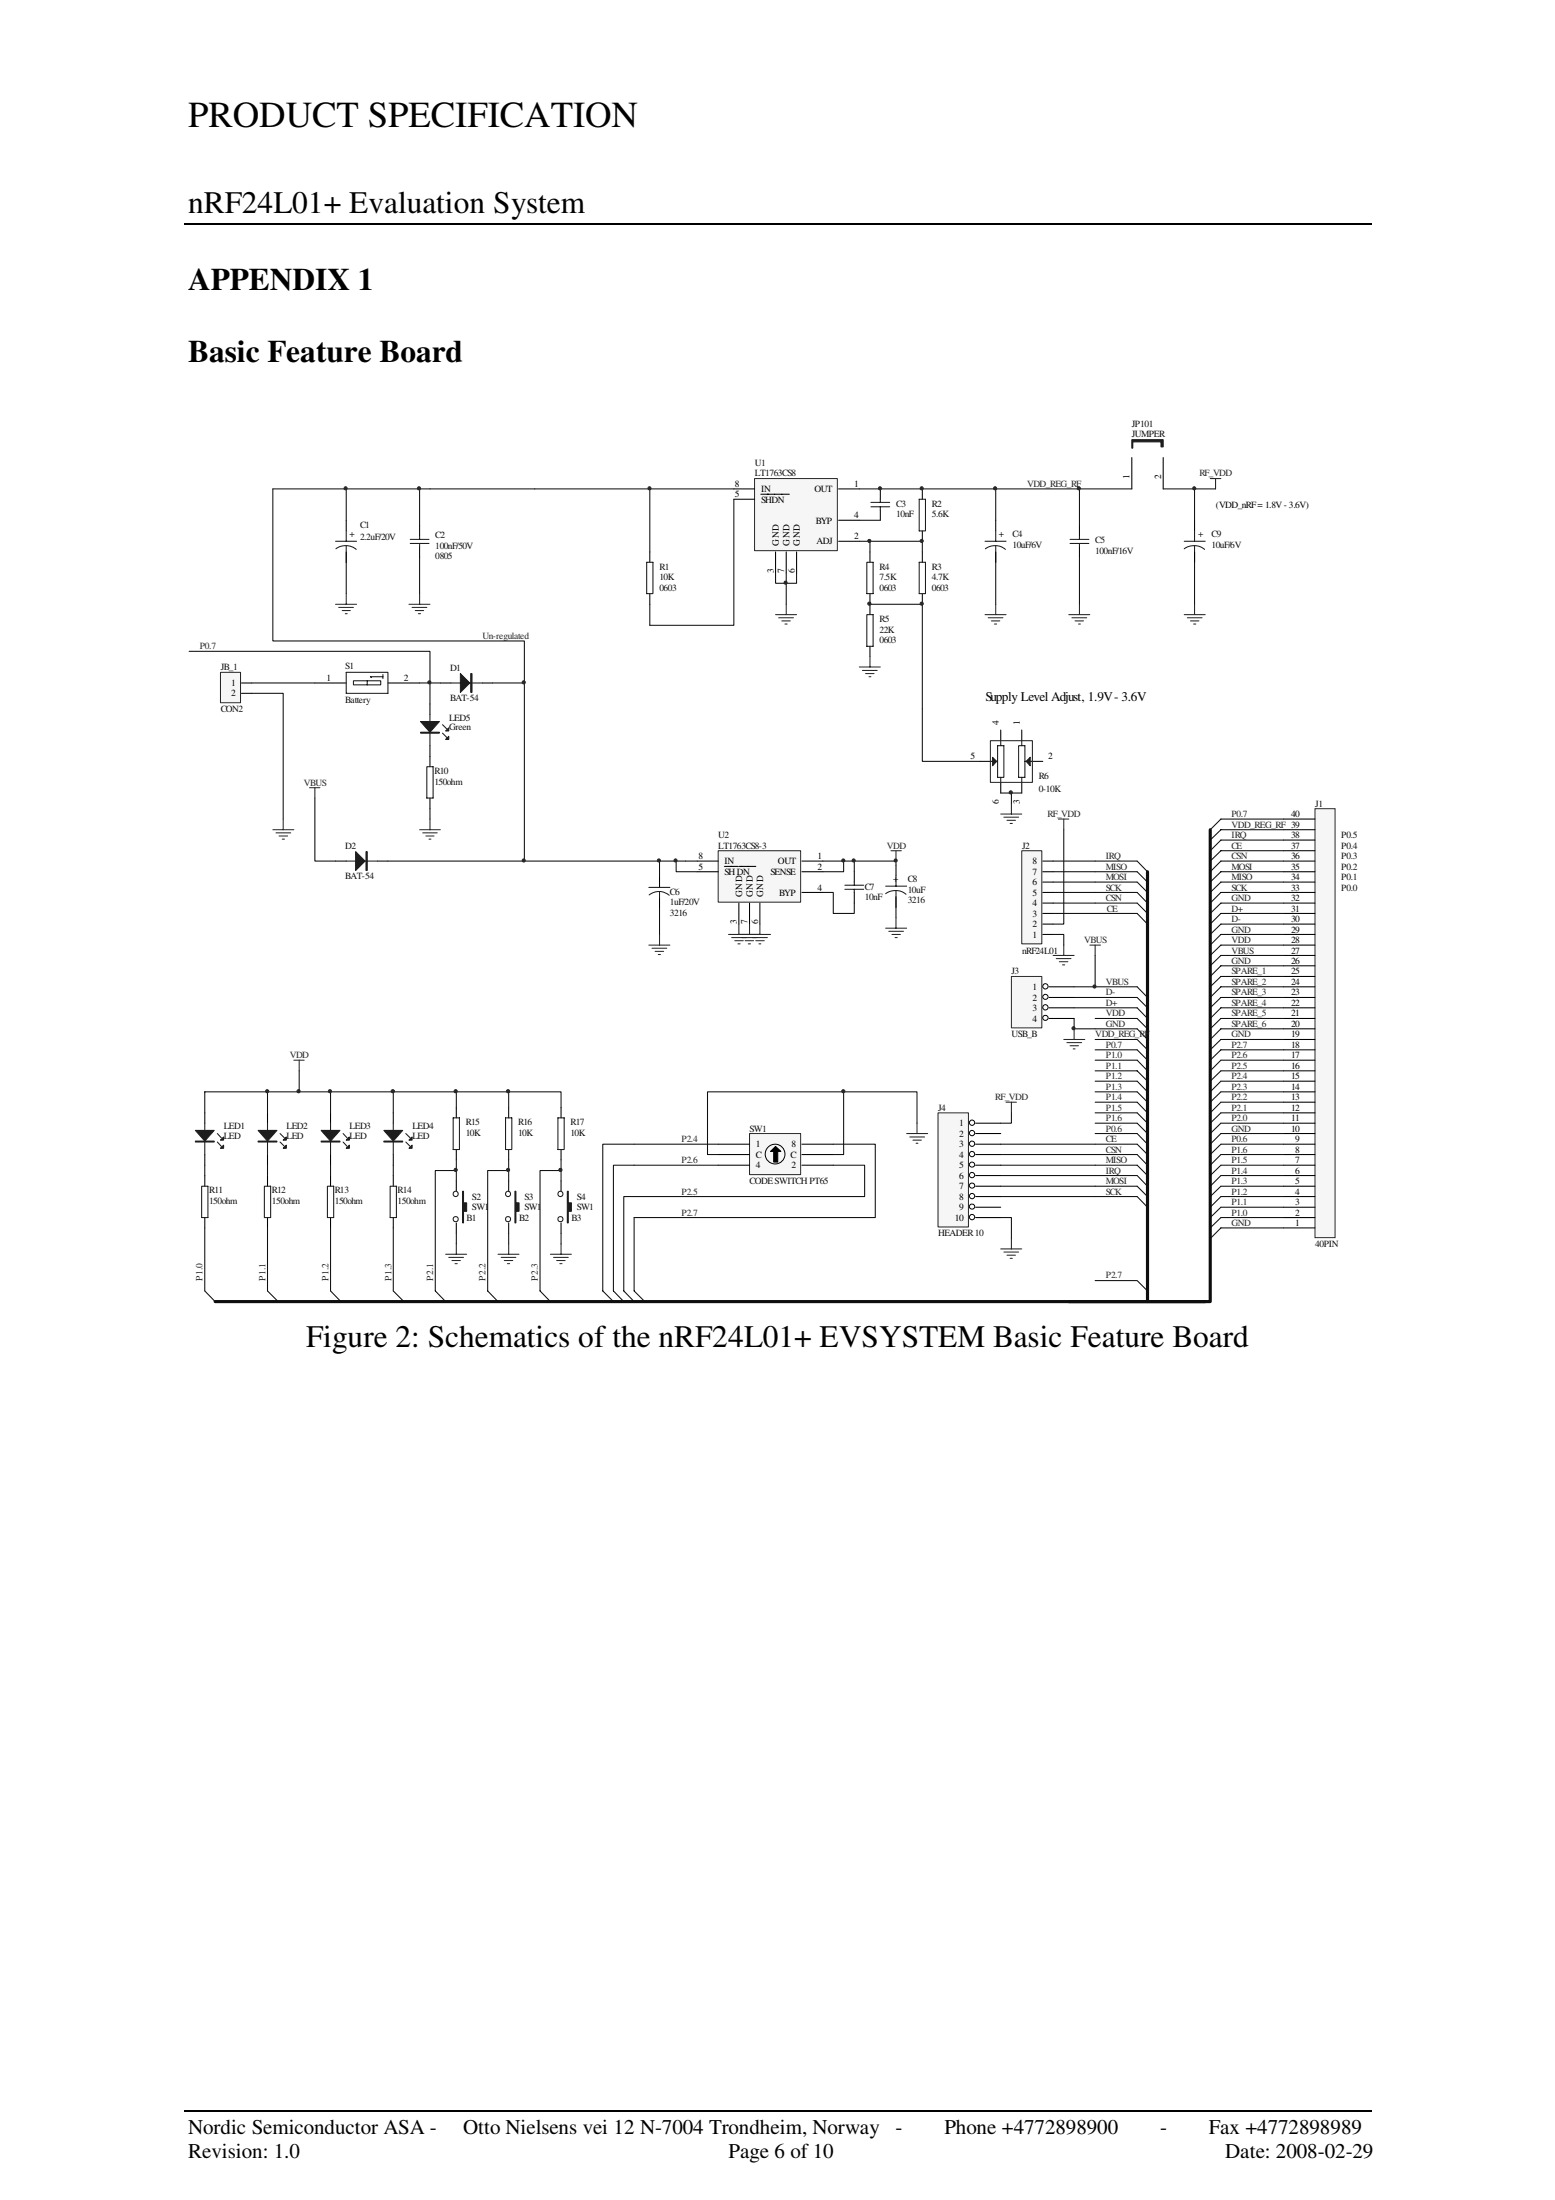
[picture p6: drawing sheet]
<svg xmlns="http://www.w3.org/2000/svg" width="210mm" height="297mm" viewBox="0 0 210 297" stroke-linecap="round" stroke-linejoin="round" font-family="sans-serif">
<path d="M24.9 30.2h160.2M24.9 285h160.2" fill="none" stroke="#000" stroke-width=".25"/>
<path d="M177.5 109.2h2.7v57.9h-2.7z" fill-rule="evenodd" fill="#f6f6f6" stroke="#262626" stroke-width=".13"/>
<g fill="none" stroke="#000" stroke-width=".14">
<path d="M173.3 119.1h4.2M173.3 117.7h4.2M173.3 116.3h4.2M173.3 114.9h4.2M173.3 113.4h4.2M173.3 112h4.2M173.3 110.6h4.2M173.3 138.9h4.2M173.3 137.5h4.2M173.3 136.1h4.2M173.3 134.7h4.2M173.3 133.2h4.2"/>
<path d="M173.3 131.8h4.2M173.3 130.4h4.2M173.3 129h4.2M173.3 127.6h4.2M173.3 126.2h4.2M173.3 124.8h4.2M173.3 123.3h4.2M173.3 121.9h4.2M173.3 120.5h4.2M173.3 158.7h4.2M173.3 157.3h4.2M173.3 155.9h4.2"/>
<path d="M173.3 154.5h4.2M173.3 153h4.2M173.3 151.7h4.2M173.3 150.3h4.2M173.3 148.8h4.2M173.3 147.4h4.2M173.3 146h4.2M173.3 144.6h4.2M173.3 143.1h4.2M173.3 141.7h4.2M173.3 140.3h4.2M173.3 165.8h4.2"/>
<path d="M173.3 164.4h4.2M173.3 163h4.2M173.3 161.6h4.2M173.3 160.2h4.2"/>
</g>
<g fill="none" stroke="#0e0e0e" stroke-width=".14">
<path d="M142.2 116.3h11.3l1.4 1.4M142.2 117.7h11.3l1.4 1.4M142.2 119.1h11.3l1.4 1.4M173.3 110.6h-8.5l-1.4 1.4M173.3 112h-8.5l-1.4 1.4M173.3 113.4h-8.5l-1.4 1.5M173.3 114.9h-8.5l-1.4 1.4M173.3 116.3h-8.5l-1.4 1.4M173.3 117.7h-8.5l-1.4 1.4M173.3 119.1h-8.5l-1.4 1.4M142.2 120.5h11.3l1.4 1.4M142.2 121.9h11.3l1.4 1.4"/>
<path d="M142.2 123.3h11.3l1.4 1.5M147.8 133.2h5.7l1.4 1.5M147.8 134.7h5.7l1.4 1.4M147.8 137.5h5.7l1.4 1.4M147.8 138.9h5.7l1.4 1.4M153.5 136.1l1.4 1.4M173.3 120.5h-8.5l-1.4 1.4M173.3 121.9h-8.5l-1.4 1.4M173.3 123.3h-8.5l-1.4 1.5M173.3 124.8h-8.5l-1.4 1.4M173.3 126.2h-8.5l-1.4 1.4M173.3 127.6h-8.5l-1.4 1.4"/>
<path d="M173.3 129h-8.5l-1.4 1.4M173.3 130.4h-8.5l-1.4 1.4M173.3 131.8h-8.5l-1.4 1.4M173.3 133.2h-8.5l-1.4 1.5M173.3 134.7h-8.5l-1.4 1.4M173.3 136.1h-8.5l-1.4 1.4M173.3 137.5h-8.5l-1.4 1.4M173.3 138.9h-8.5l-1.4 1.4M147.8 140.3h5.7l1.4 1.4M147.8 141.7h5.7l1.4 1.4M147.8 143.1h5.7l1.4 1.5M147.8 144.6h5.7l1.4 1.4"/>
<path d="M147.8 146h5.7l1.4 1.4M147.8 147.4h5.7l1.4 1.4M147.8 148.8h5.7l1.4 1.5M147.8 150.3h5.7l1.4 1.4M147.8 151.7h5.7l1.4 1.3M147.8 153h5.7l1.4 1.5M147.8 154.5h5.7l1.4 1.4M147.8 155.9h5.7l1.4 1.4M147.8 157.3h5.7l1.4 1.4M147.8 158.7h5.7l1.4 1.5M173.3 140.3h-8.5l-1.4 1.4M173.3 141.7h-8.5l-1.4 1.4"/>
<path d="M173.3 143.1h-8.5l-1.4 1.5M173.3 144.6h-8.5l-1.4 1.4M173.3 146h-8.5l-1.4 1.4M173.3 147.4h-8.5l-1.4 1.4M173.3 148.8h-8.5l-1.4 1.5M173.3 150.3h-8.5l-1.4 1.4M173.3 151.7h-8.5l-1.4 1.3M173.3 153h-8.5l-1.4 1.5M173.3 154.5h-8.5l-1.4 1.4M173.3 155.9h-8.5l-1.4 1.4M173.3 157.3h-8.5l-1.4 1.4M173.3 158.7h-8.5l-1.4 1.5"/>
<path d="M147.8 160.2h5.7l1.4 1.4M147.8 161.6h5.7l1.4 1.4M173.3 160.2h-8.5l-1.4 1.4M173.3 161.6h-8.5l-1.4 1.4M173.3 163h-8.5l-1.4 1.4M173.3 164.4h-8.5l-1.4 1.4M173.3 165.8h-8.5l-1.4 1.4"/>
</g>
<path d="M154.9 117.7v58h7.8M163.4 112v63.7h-19.1" fill="none" stroke="#0e0e0e" stroke-width=".42"/>
<path d="M142.9 110.6h1.4M143.6 110.6v1.4M142.2 129h2.8M142.6 129.4h2M143 129.9h1.1M143.4 130.3h.3M143.6 127.6v1.4" fill="none" stroke="#262626" stroke-width=".14"/>
<path d="M137.9 114.9h2.7v12.5h-2.7z" fill-rule="evenodd" fill="#f6f6f6" stroke="#262626" stroke-width=".13"/>
<path d="M140.8 119.1h1.4M140.8 117.7h1.4M140.8 116.3h1.4M140.8 126.2h1.4M140.8 124.8h1.4M140.8 123.3h1.4M140.8 121.9h1.4M140.8 120.5h1.4" fill="none" stroke="#000" stroke-width=".14"/>
<path d="M136.5 131.8h4.1v7h-4.1z" fill-rule="evenodd" fill="#f6f6f6" stroke="#262626" stroke-width=".13"/>
<g fill="none" stroke="#000" stroke-width=".13">
<circle cx="141.1" cy="133.2" r=".36"/>
<circle cx="141.1" cy="136" r=".36"/>
<circle cx="141.1" cy="137.4" r=".35"/>
<circle cx="141.1" cy="134.6" r=".35"/>
</g>
<path d="M141.6 133.2h3.4M141.6 134.7h3.4M141.6 136.1h3.4M141.6 137.5h3.4" fill="none" stroke="#000" stroke-width=".14"/>
<g fill="none" stroke="#262626" stroke-width=".14">
<path d="M145 138.9v1.4M147.1 127.6h1.4M147.8 127.6v1.4M135.8 148.8h1.4M136.5 148.8v1.5M143.6 140.3h2.8M144 140.8h2M144.4 141.2h1.2M144.9 141.6h.2M135.1 168.6h2.8M135.5 169.1h2M135.9 169.5h1.2"/>
<path d="M136.4 169.9h.3M136.5 167.2v1.4"/>
</g>
<path d="M145 133.2h2.8M135.1 154.5h12.7M135.1 155.9h12.7M135.1 157.3h12.7M135.1 158.7h12.7M135.1 160.2h12.7M135.1 161.6h12.7" fill="none" stroke="#0e0e0e" stroke-width=".14"/>
<path d="M126.6 150.3h4.1v15.4h-4.1z" fill-rule="evenodd" fill="#f6f6f6" stroke="#262626" stroke-width=".13"/>
<g fill="none" stroke="#000" stroke-width=".13">
<circle cx="131.2" cy="151.6" r=".36"/>
<circle cx="131.2" cy="154.4" r=".36"/>
<circle cx="131.2" cy="155.8" r=".36"/>
<circle cx="131.2" cy="158.7" r=".36"/>
<circle cx="131.2" cy="153" r=".36"/>
<circle cx="131.2" cy="157.2" r=".35"/>
<circle cx="131.2" cy="161.5" r=".36"/>
<circle cx="131.2" cy="164.3" r=".36"/>
<circle cx="131.2" cy="162.9" r=".35"/>
<circle cx="131.2" cy="160.1" r=".35"/>
</g>
<path d="M118.8 66v1.4M118.8 68.8v1.4M131.7 151.7h3.4M131.7 153h3.4M131.7 154.5h3.4M131.7 155.9h3.4M131.7 157.3h3.4M131.7 158.7h3.4M131.7 160.2h3.4M131.7 161.6h3.4M131.7 163h3.4M131.7 164.4h3.4" fill="none" stroke="#000" stroke-width=".14"/>
<path d="M143.6 112v12.8h-1.4M142.2 126.2h1.4v1.4M145 137.5v1.4h2.8M145 136.1h8.5M145 134.7h2.8M147.8 129v4.2M136.5 150.3v1.4h-1.4M135.1 164.4h1.4v2.8M147.8 172.9h5.7l1.4 1.4" fill="none" stroke="#0e0e0e" stroke-width=".14"/>
<path d="M117.6 68.4h2.5M117.6 67.8h2.5M118.8 67.4v.4M118.8 68.4v.4" fill="none" stroke="#1b1b1b" stroke-width=".14"/>
<path d="M101.9 64.6h11.1v9.8h-11.1z" fill-rule="evenodd" fill="#f6f6f6" stroke="#262626" stroke-width=".13"/>
<g fill="none" stroke="#000" stroke-width=".14">
<path d="M46.7 70.2v1.5M46.7 74.5v1.4M56.6 71v1.4M56.6 73.8v1.4M87.7 74.5v1.4M99.1 66h2.8M99.1 67.4h2.8M102.7 66.7h3.9M104.7 74.5v2.9M106.1 74.5v2.9M107.5 74.5v2.9M113.2 66h2.8"/>
<path d="M113.2 73.1h2.8M113.2 70.2h2.8M117.4 74.5v1.4M124.5 66v1.4M124.5 71.7v1.4M124.5 74.5v1.4M134.4 70.2v1.5M134.4 74.5v1.4M145.7 71v1.4M145.7 73.8v1.4M152.8 61.8v4.2M157 61.8v4.2"/>
<path d="M42.5 92.2h4.2M52.4 92.2h4.2M87.7 80.2v1.4M117.4 80.2v2.8M117.4 87.3v1.4M124.5 80.2v1.4M135.1 98.6v1.4M137.9 98.6v1.4M132.3 102.8h1.4M135.1 105.6v1.5M137.9 105.6v1.5M139.4 102.8h1.4"/>
</g>
<g fill="none" stroke="#1b1b1b" stroke-width=".14">
<path d="M45.3 73.1h2.8M45.3 74.1a2.27 2.27 0 0 1 2.8 .1M46.7 71.7v1.4M46.7 73.7v2.2M55.4 73.4h2.5M55.4 72.8h2.5M56.6 72.4v.4M56.6 73.4v.4M87.3 75.9h.8v4.3h-.8zM117 75.9h.9v4.3h-.9zM124.1 75.9h.8v4.3h-.8zM124.1 67.4h.8v4.3h-.8z"/>
<path d="M133 73.1h2.8M133 74.1a2.21 2.21 0 0 1 2.7 .1M134.4 71.7v1.4M134.4 73.7v2.2M144.4 73.4h2.6M144.4 72.8h2.6M145.7 72.4v.4M145.7 73.4v.4M46.7 90.8h5.7v2.8h-5.7zM47.7 91.9h3.7v.6h-3.7zM49.6 91.9v.6M51.7 91.4h-1.7l.1 .1"/>
<path d="M51.7 91.1v.5M117 83h.9v4.3h-.9zM133.7 102.8h1M134.7 100.7h.8v4.3h-.8zM135.1 100v.7M135.1 105v.6M137.5 100.7h.8v4.3h-.8zM137.9 100v.7M137.9 105v.6M138.3 102.8h1.1"/>
</g>
<g fill="none" stroke="#262626" stroke-width=".14">
<path d="M163.4 64.6h1.4M164.1 64.6v1.4M45.3 81.6h2.8M45.7 82h2M46.2 82.4h1.1M46.6 82.9h.3M46.7 80.2v1.4M55.2 81.6h2.8M55.6 82h2M56 82.4h1.2M56.5 82.9h.3M56.6 80.2v1.4"/>
<path d="M104.7 83h2.8M105.1 83.4h2M105.5 83.8h1.2M106 84.3h.3M106.1 81.6v1.4M116 90.1h2.8M116.4 90.5h2M116.8 90.9h1.2M117.3 91.4h.3M117.4 88.7v1.4M133 83h2.8M133.4 83.4h2"/>
<path d="M133.8 83.8h1.2M134.2 84.3h.3M134.4 81.6v1.4M144.3 83h2.8M144.7 83.4h2M145.1 83.8h1.2M145.6 84.3h.2M145.7 81.6v1.4M133.7 100h5.7v5.6h-5.7zM135.1 109.9h2.8M135.5 110.3h2M135.9 110.8h1.2"/>
<path d="M136.4 111.2h.3M136.5 108.5v1.4"/>
</g>
<g fill="none" stroke="#0e0e0e" stroke-width=".14">
<path d="M36.8 66h21.2M46.7 66v4.2M46.7 75.9v4.3M56.6 66v5M56.6 75.2v5M72.2 66h26.9M87.7 66v8.5M99.1 67.4v17h-11.4v-2.8M104.7 77.4v1.4h2.8v-1.4M106.1 77.4v4.2M116 70.2h2.8M116 66h36.8"/>
<path d="M116 73.1h8.5v1.4M117.4 73.1v1.4M134.4 66v4.2M134.4 75.9v5.7M145.7 66v5M145.7 75.2v6.4M157 66h7.1M117.4 81.6h7.1v21.2h7.8M135.1 107.1h2.8M136.5 107.1v1.4"/>
</g>
<g fill="#1b1b1b" stroke="#1b1b1b" stroke-width=".14">
<path d="M139.1 102.2v1.2l-.6-.6z"/>
<path d="M134 102.2l.5 .6-.5 .6z"/>
<path d="M152.8 59.4h4.2v.9h-.3v-.6h-3.8v.8h-.1z" fill-rule="evenodd"/>
</g>
<g fill="#262626" stroke="#262626" stroke-width=".13">
<path d="M117.2 72.9h.3v.3l-.2 .1-.1-.1z" fill-rule="evenodd"/>
<circle cx="46.6" cy="65.9" r=".21"/>
<circle cx="106" cy="78.7" r=".21"/>
<circle cx="145.6" cy="65.9" r=".21"/>
<circle cx="134.3" cy="65.9" r=".21"/>
<circle cx="56.6" cy="65.9" r=".21"/>
<circle cx="87.7" cy="65.9" r=".21"/>
<circle cx="136.4" cy="107" r=".21"/>
</g>
<path d="M29.8 90.8h2.7v4.1h-2.7z" fill-rule="evenodd" fill="#f6f6f6" stroke="#262626" stroke-width=".13"/>
<path d="M32.6 92.2h1.4M32.6 93.6h1.4M59.4 92.2h1.5M65.1 92.2h1.4M89 118.4v1.4M120.9 116.8v1.5M89 121.2v1.5M120.9 121.1v1.4" fill="none" stroke="#000" stroke-width=".14"/>
<path d="M36.8 66v20.5h34v5.7h-4.3M58 66h14.2M34 93.6h4.2v17M34 92.2h8.5M92.5 116.3h-3.5v2.1M89 122.7v3.5" fill="none" stroke="#0e0e0e" stroke-width=".14"/>
<g fill="none" stroke="#262626" stroke-width=".14">
<path d="M36.8 112h2.9M37.3 112.5h1.9M37.7 112.9h1.1M38.1 113.3h.3M38.2 110.6v1.4M120.3 114.9h1.4M120.9 114.9v1.4M87.6 127.6h2.8M88 128h2M88.4 128.5h1.2M88.9 128.9h.3M89 126.2v1.4"/>
<path d="M119.5 125.3h2.9M120 125.7h2M120.4 126.2h1.1M120.8 126.6h.3M120.9 123.9v1.4"/>
</g>
<path d="M60.9 92.2h4.2M87.6 119.8h2.8M119.5 119.6h2.9M120.9 118.3v1.3M89 120.4h-.1a2.16 2.16 0 0 0-1.3 .4M89 120.4a2.21 2.21 0 0 1 1.3 .5M89 120.4v.8M120.9 120.2a2.15 2.15 0 0 0-1.4 .5M120.9 120.2a2 2 0 0 1 1.4 .5M120.9 120.2v2.3" fill="none" stroke="#1b1b1b" stroke-width=".14"/>
<g fill="#1b1b1b" stroke="#1b1b1b" stroke-width=".14">
<path d="M62.1 90.9l1.3 1.3-1.3 1.3z"/>
<path d="M63.5 90.9h.2v2.6h-.2z" fill-rule="evenodd"/>
</g>
<path d="M96.9 114.9h11.2v6.9h-11.2z" fill-rule="evenodd" fill="#f6f6f6" stroke="#262626" stroke-width=".13"/>
<g fill="none" stroke="#000" stroke-width=".14">
<path d="M58 95.1v1.3M45.3 116.3h1.4M51 116.3h1.4M58 100.7v2.8M58 107.8v1.4M94.1 116.3h2.8M94.1 117.7h2.8M97.8 117h1.8M99.7 117h2.3M108.2 116.3h2.9M108.2 117.7h2.9M115.3 117.7v1.4"/>
<path d="M99.7 121.9v2.9M101.2 121.9v2.9M102.6 121.9v2.9M108.2 120.5h2.9M115.3 120.5v1.4M27.6 150.3v1.4M27.6 155.9v1.4M27.6 158.7v1.5M36.1 150.3v1.4M36.1 155.9v1.4M36.1 158.7v1.5M44.6 150.3v1.4"/>
<path d="M44.6 155.9v1.4M44.6 158.7v1.5M53.1 150.3v1.4M53.1 155.9v1.4M53.1 158.7v1.5M61.6 149.5v1.4M61.6 155.2v1.4M61.6 159.4v1.4M68.7 149.5v1.4M68.7 155.2v1.4M68.7 159.4v1.4M75.7 149.5v1.4"/>
<path d="M75.7 155.2v1.4M75.7 159.4v1.4M27.6 164.4v1.4M36.1 164.4v1.4M44.6 164.4v1.4M53.1 164.4v1.4M61.6 165.1v1.4M68.7 165.1v1.4M75.7 165.1v1.4"/>
</g>
<g fill="none" stroke="#0e0e0e" stroke-width=".14">
<path d="M25.5 87.9h32.5v7.2M56.6 92.2h2.8M70.8 92.2v24.1h18.2M42.5 107.8v8.5h2.8M52.4 116.3h18.4M58 109.2v1.4M91.3 116.3v1.4h2.8M92.5 116.3h1.6M111.1 116.3h9.8v.5M113.9 116.3v1.4h-2.8M115.3 116.3v1.4M111.1 120.5h1.4v2.8h2.8v-1.4"/>
<path d="M120.9 122.5v1.4M27.6 157.3v1.4M36.1 147.4v2.9M36.1 157.3v1.4M40.4 144.6v2.8M44.6 147.4v2.9M44.6 157.3v1.4M53.1 147.4h22.6v2.1M53.1 147.4h-25.5v2.9M53.1 147.4v2.9M53.1 157.3v1.4M61.6 158h-2.8v16.3l1.4 1.4"/>
<path d="M61.6 147.4v2.1M61.6 156.6v2.8M68.7 158h-2.9v16.3l1.4 1.4M68.7 147.4v2.1M68.7 156.6v2.8M75.7 158h-2.8v16.3l1.4 1.4M75.7 156.6v2.8M27.6 165.8v8.5l1.4 1.4M36.1 165.8v8.5l1.4 1.4M44.6 165.8v8.5l1.4 1.4M53.1 165.8v8.5l1.4 1.4M61.6 166.5v1.5"/>
<path d="M68.7 166.5v1.5M75.7 166.5v1.5"/>
</g>
<g fill="none" stroke="#262626" stroke-width=".14">
<path d="M41.8 106.4h1.4M42.5 106.4v1.4M56.6 112h2.8M57.1 112.5h1.9M57.5 112.9h1.1M57.9 113.3h.3M58 110.6v1.4M98.3 126.2h2.9M98.8 126.6h4.8M99.2 127h1.1M99.6 127.4h.3M99.7 124.8v1.4h2.9v-1.4"/>
<path d="M100.6 127h1.1M101 127.4h.3M101.2 124.8v1.4h2.8M102 127h1.2M102.4 127.4h.3M39.7 143.1h1.4M40.4 143.1v1.5M60.2 169.3h2.8M60.6 169.8h2M61 170.2h1.1M61.4 170.6h.3M61.6 168v1.3"/>
<path d="M67.2 169.3h2.9M67.6 169.8h2M68.1 170.2h1.1M68.5 170.6h.3M68.7 168v1.3M74.3 169.3h2.8M74.7 169.8h2M75.1 170.2h1.2M75.6 170.6h.3M75.7 168v1.3"/>
</g>
<g fill="none" stroke="#1b1b1b" stroke-width=".14">
<path d="M58 96.4v4.3M59.7 99l.6 .6M59.7 97.8l.6 .6M46.7 116.3h4.3M57.6 103.5h.9v4.3h-.9zM114 119.5h2.6M115.3 119.1v.4M114 120.1h2.6M115.3 120.1v.4M27.6 151.7v4.2M29.3 154.2l.6 .6M29.3 153l.6 .6"/>
<path d="M36.1 151.7v4.2M37.8 154.2l.6 .6M37.8 153l.6 .6M44.6 151.7v4.2M46.3 154.2l.6 .6M46.3 153l.6 .6M53.1 151.7v4.2M54.8 154.2l.6 .6M54.8 153l.6 .6M61.2 150.9h.8v4.3h-.8zM68.2 150.9h.9v4.3h-.9zM75.3 150.9h.9v4.3h-.9z"/>
<path d="M27.2 160.2h.9v4.2h-.9zM35.7 160.2h.8v4.2h-.8zM44.2 160.2h.8v4.2h-.8zM52.7 160.2h.8v4.2h-.8z"/>
<circle cx="61.5" cy="161.2" r=".35"/>
<circle cx="61.5" cy="164.6" r=".35"/>
<circle cx="68.6" cy="161.2" r=".35"/>
<circle cx="68.6" cy="164.6" r=".35"/>
<circle cx="75.6" cy="161.2" r=".35"/>
<circle cx="75.6" cy="164.6" r=".35"/>
</g>
<g fill="#262626" stroke="#262626" stroke-width=".13">
<path d="M124.3 72.9h.3v.3l-.2 .1-.1-.1z" fill-rule="evenodd"/>
<path d="M57.8 92h.3v.3h-.3l-.1-.2z" fill-rule="evenodd"/>
<circle cx="120.9" cy="116.2" r=".21"/>
<circle cx="113.8" cy="116.2" r=".21"/>
<circle cx="91.2" cy="116.2" r=".21"/>
<circle cx="115.2" cy="116.2" r=".21"/>
<circle cx="70.7" cy="92.1" r=".21"/>
<circle cx="88.9" cy="116.2" r=".21"/>
<circle cx="70.7" cy="116.2" r=".21"/>
<circle cx="118.8" cy="65.9" r=".21"/>
<circle cx="124.4" cy="65.9" r=".21"/>
<circle cx="124.4" cy="81.5" r=".21"/>
</g>
<g fill="#1b1b1b" stroke="#1b1b1b" stroke-width=".14">
<path d="M48 115l1.3 1.3-1.3 1.2z"/>
<path d="M56.8 97.4h2.5l-1.3 1.5z"/>
<path d="M60.6 99.4v.4h-.4z"/>
<path d="M60.2 98.7l.4-.4v.4z"/>
<path d="M26.4 152.6h2.5l-1.3 1.5z"/>
<path d="M30.2 154.6v.4h-.4z"/>
<path d="M30.2 153.5v.4h-.4z"/>
<path d="M34.8 152.6h2.6l-1.3 1.5z"/>
<path d="M38.6 154.6v.4h-.4z"/>
<path d="M38.6 153.5v.4h-.4z"/>
<path d="M43.3 152.6h2.6l-1.3 1.5z"/>
<path d="M47.2 154.6v.4h-.5z"/>
<path d="M47.2 153.5v.4h-.5z"/>
<path d="M51.8 152.6h2.6l-1.3 1.5z"/>
<path d="M55.6 154.6v.4h-.4z"/>
<path d="M55.6 153.5v.4h-.4z"/>
<path d="M49.4 115h.2v2.5h-.2z" fill-rule="evenodd"/>
<path d="M56.8 98.9h2.5v.1h-2.5z" fill-rule="evenodd"/>
<path d="M26.4 154.1h2.5v.1h-2.5z" fill-rule="evenodd"/>
<path d="M34.8 154.1h2.6v.1h-2.6z" fill-rule="evenodd"/>
<path d="M43.3 154.1h2.6v.1h-2.6z" fill-rule="evenodd"/>
<path d="M51.8 154.1h2.6v.1h-2.6z" fill-rule="evenodd"/>
<path d="M62.4 160.8h.2v1.6h.4v1.1h-.4v1.6h-.2z" fill-rule="evenodd"/>
<path d="M69.5 160.8h.1v1.6h.5v1.1h-.5v1.6h-.1z" fill-rule="evenodd"/>
<path d="M76.6 160.8h.1v1.6h.4v1.1h-.4v1.6h-.1z" fill-rule="evenodd"/>
</g>
<path d="M29 175.7h125.9" fill="none" stroke="#0e0e0e" stroke-width=".42"/>
<path d="M101.2 153h6.9v5.6h-6.9z" fill-rule="evenodd" fill="#f6f6f6" stroke="#262626" stroke-width=".13"/>
<path d="M161.2 70.2v1.5M161.2 74.5v1.4M96.9 154.5h4.3M96.9 155.9h4.3M96.9 157.3h4.3M108.2 154.5h4.3M108.2 155.9h4.3M108.2 157.3h4.3" fill="none" stroke="#000" stroke-width=".14"/>
<circle cx="104.6" cy="155.8" r="1.33" fill="none" stroke="#000" stroke-width=".13"/>
<g fill="#000" stroke="#000" stroke-width=".13">
<path d="M104 155.5l.7-.7 .7 .7z"/>
<path d="M104.4 155.5h.6v1.4h-.6z" fill-rule="evenodd"/>
</g>
<path d="M161.2 66v4.2M161.2 75.9v5.7M96.9 157.3h-14.1v17l1.4 1.4M96.9 154.5h-15.5v19.8l1.4 1.4M112.5 157.3h4.2v4.3h-32.5v12.7l1.4 1.4M112.5 154.5h5.7v9.9h-32.6v9.9l1.4 1.4M113.9 147.4v8.5h-1.4M123.8 151.7v-4.3h-28.3v8.5h1.4" fill="none" stroke="#0e0e0e" stroke-width=".14"/>
<path d="M159.9 83h2.8M160.3 83.4h2M160.7 83.8h1.1M161.1 84.3h.3M161.2 81.6v1.4M122.4 153h2.8M122.8 153.5h2M123.2 153.9h1.2M123.7 154.4h.2M123.8 151.7v1.3" fill="none" stroke="#262626" stroke-width=".14"/>
<path d="M159.9 74.1a2.27 2.27 0 0 1 2.7 .1M159.9 73.1h2.8M161.2 71.7v1.4M161.2 73.7v2.2" fill="none" stroke="#1b1b1b" stroke-width=".14"/>
<g fill="#262626" stroke="#262626" stroke-width=".13">
<path d="M147.6 133h.3v.3l-.2 .1-.1-.1z" fill-rule="evenodd"/>
<path d="M144.8 138.7l.1-.1 .2 .1v.3h-.3l-.1-.2z" fill-rule="evenodd"/>
<path d="M52.9 147.2h.3l.1 .1-.1 .2h-.3l-.1-.2z" fill-rule="evenodd"/>
<circle cx="161.2" cy="65.9" r=".21"/>
<circle cx="117.3" cy="81.5" r=".21"/>
<circle cx="36.1" cy="147.3" r=".21"/>
<circle cx="44.5" cy="147.3" r=".21"/>
<circle cx="40.3" cy="147.3" r=".21"/>
<circle cx="61.5" cy="147.3" r=".21"/>
<circle cx="68.6" cy="147.3" r=".21"/>
<circle cx="61.5" cy="158" r=".21"/>
<circle cx="68.6" cy="158" r=".21"/>
<circle cx="75.6" cy="158" r=".21"/>
<circle cx="113.8" cy="147.3" r=".21"/>
</g>
<text font-size="5" x="25.4" y="17.2">PRODUCT SPECIFICATION</text>
<g font-size="4.2">
<text x="25.4" y="28.7">nRF24L01+ Evaluation System</text>
<text x="25.4" y="39.1">APPENDIX 1</text>
<text x="25.4" y="48.9">Basic Feature Board</text>
<text x="41.3" y="181.9">Figure 2: Schematics of the nRF24L01+ EVSYSTEM Basic Feature Board</text>
</g>
<g font-size="2.8">
<text x="25.4" y="288.1">Nordic Semiconductor ASA -</text>
<text x="25.4" y="291.4">Revision: 1.0</text>
<text x="62.5" y="288.1">Otto Nielsens vei 12 N-7004 Trondheim, Norway</text>
<text x="98.3" y="291.4">Page 6 of 10</text>
<text x="120.9" y="288.1">-</text>
<text x="127.5" y="288.1">Phone +4772898900</text>
<text x="156.6" y="288.1">-</text>
<text x="163.2" y="288.1">Fax +4772898989</text>
<text x="165.4" y="291.4">Date: 2008-02-29</text>
</g>
<text font-size="1.8" x="133" y="94.6">Supply Level Adjust, 1.9V - 3.6V</text>
<text font-size="1.5" fill="#fff" x="84.8" y="158.1">xxx</text>
<g font-size="1.3" fill="#0e0e0e">
<text x="152.8" y="57.7">JP101</text>
<text x="152.8" y="59.1">JUMPER</text>
<text x="101.9" y="62.9">U1</text>
<text x="101.9" y="64.3">LT1763CS8</text>
<text x="48.6" y="71.3">C1</text>
<text x="121" y="68.4">C3</text>
<text x="121" y="69.8">10nF</text>
<text x="125.8" y="68.4">R2</text>
<text x="125.8" y="69.8">5.6K</text>
<text x="47.2" y="72.5">+</text>
<text x="48.6" y="73">2.2uF/20V</text>
<text x="58.8" y="72.7">C2</text>
<text x="58.8" y="74.1">100nF/50V</text>
<text x="58.8" y="75.5">0805</text>
<text x="89" y="76.9">R1</text>
<text x="118.7" y="76.9">R4</text>
<text x="125.8" y="76.9">R3</text>
<text x="134.8" y="72.5">+</text>
<text x="136.7" y="72.5">C4</text>
<text x="136.7" y="73.9">10uF/6V</text>
<text x="147.8" y="73.4">C5</text>
<text x="147.8" y="74.8">100nF/16V</text>
<text x="161.7" y="72.5">+</text>
<text x="163.5" y="72.5">C9</text>
<text x="163.5" y="73.9">10uF/6V</text>
<text x="89" y="78.3">10K</text>
<text x="89" y="79.8">0603</text>
<text x="118.7" y="78.3">7.5K</text>
<text x="118.7" y="79.8">0603</text>
<text x="125.8" y="78.3">4.7K</text>
<text x="125.8" y="79.8">0603</text>
<text x="118.7" y="84">R5</text>
<text x="118.7" y="85.4">22K</text>
<text x="118.7" y="86.8">0603</text>
<text x="29.8" y="90.5">JB_1</text>
<text x="46.6" y="90.4">S1</text>
<text x="46.6" y="94.9">Battery</text>
<text x="60.7" y="90.6">D1</text>
<text x="60.7" y="94.6">BAT-54</text>
<text x="29.8" y="96.2">CON2</text>
<text x="60.6" y="97.3">LED5</text>
<text x="60.6" y="98.6">Green</text>
<text x="58.6" y="104.5">R10</text>
<text x="58.6" y="105.9">150ohm</text>
<text x="140.2" y="105.2">R6</text>
<text x="140.2" y="106.9">0-10K</text>
<text x="96.9" y="113.2">U2</text>
<text x="177.5" y="108.9">J1</text>
<text x="181.1" y="113.2">P0.5</text>
<text x="46.6" y="114.7">D2</text>
<text x="46.6" y="118.7">BAT-54</text>
<text x="96.9" y="114.6">LT1763CS8-3</text>
<text x="120.6" y="119.1">+</text>
<text x="122.6" y="119.1">C8</text>
<text x="138" y="114.6">J2</text>
<text x="181.1" y="114.6">P0.4</text>
<text x="181.1" y="116">P0.3</text>
<text x="181.1" y="117.4">P0.2</text>
<text x="181.1" y="118.8">P0.1</text>
<text x="90.4" y="120.8">C6</text>
<text x="90.4" y="122.2">1uF/20V</text>
<text x="90.4" y="123.6">3216</text>
<text x="116.8" y="120.1">C7</text>
<text x="116.8" y="121.5">10nF</text>
<text x="122.6" y="120.5">10uF</text>
<text x="122.6" y="121.9">3216</text>
<text x="181.1" y="120.2">P0.0</text>
<text x="136.5" y="131.5">J3</text>
<text x="138" y="128.7">nRF24L01</text>
<text x="136.5" y="140.1">USB_B</text>
<text x="126.6" y="150">J4</text>
<text x="30.2" y="152.5">LED1</text>
<text x="30.2" y="153.8">LED</text>
<text x="38.7" y="152.5">LED2</text>
<text x="38.7" y="153.8">LED</text>
<text x="47.2" y="152.5">LED3</text>
<text x="47.2" y="153.8">LED</text>
<text x="55.7" y="152.5">LED4</text>
<text x="55.7" y="153.8">LED</text>
<text x="62.9" y="151.9">R15</text>
<text x="62.9" y="153.3">10K</text>
<text x="69.9" y="151.9">R16</text>
<text x="69.9" y="153.3">10K</text>
<text x="77" y="151.9">R17</text>
<text x="77" y="153.3">10K</text>
<text x="101.2" y="152.8">SW1</text>
<text x="28.2" y="161.1">R11</text>
<text x="36.7" y="161.1">R12</text>
<text x="45.2" y="161.1">R13</text>
<text x="53.7" y="161.1">R14</text>
<text x="63.7" y="162">S2</text>
<text x="70.8" y="162">S3</text>
<text x="77.9" y="162">S4</text>
<text x="101.2" y="159.9">CODE SWITCH PT65</text>
<text x="28.2" y="162.6">150ohm</text>
<text x="36.7" y="162.6">150ohm</text>
<text x="45.2" y="162.6">150ohm</text>
<text x="53.7" y="162.6">150ohm</text>
<text x="63" y="164.8">B1</text>
<text x="63.7" y="163.4">SW1</text>
<text x="70.1" y="164.8">B2</text>
<text x="70.8" y="163.4">SW1</text>
<text x="77.1" y="164.8">B3</text>
<text x="77.9" y="163.4">SW1</text>
<text x="126.6" y="166.9">HEADER 10</text>
<text x="177.5" y="168.4">40PIN</text>
</g>
<g font-size="1.3">
<text x="99.2" y="65.8">8</text>
<text x="115.3" y="65.8">1</text>
<text x="152.5" y="64.6" transform="rotate(-90 152.5 64.6)">1</text>
<text x="156.8" y="64.6" transform="rotate(-90 156.8 64.6)">2</text>
<text x="99.2" y="67.2">5</text>
<text x="102.7" y="67.9">SHDN</text>
<text x="102.7" y="66.4">IN</text>
<text x="109.9" y="66.4">OUT</text>
<text x="110.1" y="70.7">BYP</text>
<text x="115.3" y="70">4</text>
<text x="164.1" y="68.6">(VDD_nRF = 1.8V - 3.6V)</text>
<text x="104.4" y="77.4" transform="rotate(-90 104.4 77.4)">3</text>
<text x="105.1" y="73.7" transform="rotate(-90 105.1 73.7)">GND</text>
<text x="105.8" y="77.4" transform="rotate(-90 105.8 77.4)">7</text>
<text x="106.6" y="73.7" transform="rotate(-90 106.6 73.7)">GND</text>
<text x="107.3" y="77.4" transform="rotate(-90 107.3 77.4)">6</text>
<text x="107.9" y="73.7" transform="rotate(-90 107.9 73.7)">GND</text>
<text x="110.2" y="73.5">ADJ</text>
<text x="115.3" y="72.8">2</text>
<text x="31.2" y="92.6">1</text>
<text x="31.2" y="94">2</text>
<text x="44.1" y="91.9">1</text>
<text x="54.5" y="91.9">2</text>
<text x="134.8" y="97.9" transform="rotate(-90 134.8 97.9)">4</text>
<text x="137.7" y="97.9" transform="rotate(-90 137.7 97.9)">1</text>
<text x="131" y="102.5">5</text>
<text x="141.5" y="102.5">2</text>
<text x="134.8" y="108.5" transform="rotate(-90 134.8 108.5)">6</text>
<text x="137.7" y="108.5" transform="rotate(-90 137.7 108.5)">3</text>
<text x="174.3" y="113.2">38</text>
<text x="174.3" y="110.3">40</text>
<text x="94.3" y="117.4">5</text>
<text x="94.3" y="116">8</text>
<text x="97.8" y="118.1">SH DN</text>
<text x="97.8" y="116.7">IN</text>
<text x="104" y="118.1">SENSE</text>
<text x="105" y="116.7">OUT</text>
<text x="110.4" y="116">1</text>
<text x="110.4" y="117.4">2</text>
<text x="139.4" y="119.5">6</text>
<text x="139.4" y="118.1">7</text>
<text x="139.4" y="116.7">8</text>
<text x="174.3" y="118.8">34</text>
<text x="174.3" y="117.4">35</text>
<text x="174.3" y="116">36</text>
<text x="174.3" y="114.6">37</text>
<text x="99.5" y="124.8" transform="rotate(-90 99.5 124.8)">3</text>
<text x="100.2" y="121.1" transform="rotate(-90 100.2 121.1)">GND</text>
<text x="100.9" y="124.8" transform="rotate(-90 100.9 124.8)">7</text>
<text x="101.6" y="121.1" transform="rotate(-90 101.6 121.1)">GND</text>
<text x="102.3" y="124.8" transform="rotate(-90 102.3 124.8)">6</text>
<text x="103" y="121.1" transform="rotate(-90 103 121.1)">GND</text>
<text x="105.2" y="121">BYP</text>
<text x="110.4" y="120.2">4</text>
<text x="139.4" y="125.2">2</text>
<text x="139.4" y="123.8">3</text>
<text x="139.4" y="122.4">4</text>
<text x="139.4" y="121">5</text>
<text x="174.3" y="125.9">29</text>
<text x="174.3" y="124.5">30</text>
<text x="174.3" y="123.1">31</text>
<text x="174.3" y="121.6">32</text>
<text x="174.3" y="120.2">33</text>
<text x="139.4" y="126.6">1</text>
<text x="174.3" y="131.5">25</text>
<text x="174.3" y="130.1">26</text>
<text x="174.3" y="128.7">27</text>
<text x="174.3" y="127.3">28</text>
<text x="139.4" y="133.7">1</text>
<text x="139.4" y="135.1">2</text>
<text x="139.4" y="136.5">3</text>
<text x="139.4" y="137.9">4</text>
<text x="174.3" y="137.2">21</text>
<text x="174.3" y="135.8">22</text>
<text x="174.3" y="134.4">23</text>
<text x="174.3" y="133">24</text>
<text x="174.3" y="142.9">17</text>
<text x="174.3" y="141.4">18</text>
<text x="174.3" y="140.1">19</text>
<text x="174.3" y="138.7">20</text>
<text x="174.3" y="150">12</text>
<text x="174.3" y="148.6">13</text>
<text x="174.3" y="147.1">14</text>
<text x="174.3" y="145.7">15</text>
<text x="174.3" y="144.3">16</text>
<text x="102" y="154.9">1</text>
<text x="106.8" y="154.9">8</text>
<text x="129.5" y="152.1">1</text>
<text x="129.5" y="153.5">2</text>
<text x="129.5" y="154.9">3</text>
<text x="174.3" y="152.8">10</text>
<text x="174.3" y="151.4">11</text>
<text x="174.8" y="155.6">8</text>
<text x="174.8" y="154.2">9</text>
<text x="102" y="156.4">C</text>
<text x="102" y="157.7">4</text>
<text x="106.7" y="156.4">C</text>
<text x="106.8" y="157.7">2</text>
<text x="129.5" y="156.4">4</text>
<text x="129.5" y="157.7">5</text>
<text x="129.5" y="159.1">6</text>
<text x="129.5" y="160.6">7</text>
<text x="129.5" y="162">8</text>
<text x="174.8" y="161.3">4</text>
<text x="174.8" y="159.9">5</text>
<text x="174.8" y="158.5">6</text>
<text x="174.8" y="157">7</text>
<text x="128.9" y="164.8">10</text>
<text x="129.5" y="163.4">9</text>
<text x="174.8" y="165.5">1</text>
<text x="174.8" y="164.1">2</text>
<text x="174.8" y="162.7">3</text>
</g>
<g font-size="1.3" fill="#262626">
<text x="138.6" y="65.8">VDD_REG_RF</text>
<text x="161.9" y="64.3">RF_VDD</text>
<text x="27" y="87.7">P0.7</text>
<text x="65.2" y="86.2">Un-regulated</text>
<text x="41" y="106.1">VBUS</text>
<text x="141.4" y="110.3">RF_VDD</text>
<text x="166.2" y="113.2">IRQ</text>
<text x="166.2" y="110.3">P0.7</text>
<text x="166.2" y="111.7">VDD_REG_RF 39</text>
<text x="119.7" y="114.6">VDD</text>
<text x="149.3" y="116">IRQ</text>
<text x="149.3" y="117.4">MISO</text>
<text x="149.3" y="118.8">MOSI</text>
<text x="166.2" y="118.8">MISO</text>
<text x="166.2" y="117.4">MOSI</text>
<text x="166.2" y="116">CSN</text>
<text x="166.2" y="114.6">CE</text>
<text x="149.3" y="121.6">CSN</text>
<text x="149.3" y="120.2">SCK</text>
<text x="149.4" y="123.1">CE</text>
<text x="166.2" y="124.5">D-</text>
<text x="166.2" y="123.1">D+</text>
<text x="166.2" y="121.6">GND</text>
<text x="166.2" y="120.2">SCK</text>
<text x="166.2" y="125.9">GND</text>
<text x="146.3" y="127.3">VBUS</text>
<text x="166.2" y="127.3">VDD</text>
<text x="166.2" y="128.7">VBUS</text>
<text x="166.2" y="130.1">GND</text>
<text x="166.2" y="131.5">SPARE_1</text>
<text x="149.3" y="133">VBUS</text>
<text x="149.3" y="137.2">VDD</text>
<text x="149.3" y="134.4">D-</text>
<text x="149.3" y="135.8">D+</text>
<text x="166.2" y="133">SPARE_2</text>
<text x="166.2" y="134.4">SPARE_3</text>
<text x="166.2" y="135.8">SPARE_4</text>
<text x="166.2" y="137.2">SPARE_5</text>
<text x="39.1" y="142.9">VDD</text>
<text x="147.8" y="140.1">VDD_REG_RF</text>
<text x="149.3" y="141.4">P0.7</text>
<text x="149.3" y="142.9">P1.0</text>
<text x="149.3" y="138.7">GND</text>
<text x="166.2" y="140.1">GND</text>
<text x="166.2" y="141.4">P2.7</text>
<text x="166.2" y="142.9">P2.6</text>
<text x="166.2" y="138.7">SPARE_6</text>
<text x="134.3" y="148.6">RF_VDD</text>
<text x="149.3" y="144.3">P1.1</text>
<text x="149.3" y="145.7">P1.2</text>
<text x="149.3" y="147.1">P1.3</text>
<text x="149.3" y="148.6">P1.4</text>
<text x="149.3" y="150">P1.5</text>
<text x="166.2" y="150">P2.1</text>
<text x="166.2" y="148.6">P2.2</text>
<text x="166.2" y="147.1">P2.3</text>
<text x="166.2" y="144.3">P2.5</text>
<text x="166.2" y="145.7">P2.4</text>
<text x="92" y="154.2">P2.4</text>
<text x="149.3" y="151.4">P1.6</text>
<text x="149.3" y="154.2">CE</text>
<text x="149.3" y="155.6">CSN</text>
<text x="149.3" y="152.8">P0.6</text>
<text x="166.2" y="155.6">P1.6</text>
<text x="166.2" y="154.2">P0.6</text>
<text x="166.2" y="151.4">P2.0</text>
<text x="166.2" y="152.8">GND</text>
<text x="92" y="161.3">P2.5</text>
<text x="92" y="157">P2.6</text>
<text x="149.3" y="161.3">SCK</text>
<text x="149.3" y="159.9">MOSI</text>
<text x="149.3" y="157">MISO</text>
<text x="149.3" y="158.5">IRQ</text>
<text x="166.2" y="161.3">P1.2</text>
<text x="166.2" y="159.9">P1.3</text>
<text x="166.2" y="158.5">P1.4</text>
<text x="166.2" y="157">P1.5</text>
<text x="92" y="164.1">P2.7</text>
<text x="166.2" y="164.1">P1.0</text>
<text x="166.2" y="162.7">P1.1</text>
<text x="166.2" y="165.5">GND</text>
<text x="27.3" y="172.9" transform="rotate(-90 27.3 172.9)">P1.0</text>
<text x="35.9" y="172.9" transform="rotate(-90 35.9 172.9)">P1.1</text>
<text x="44.3" y="172.9" transform="rotate(-90 44.3 172.9)">P1.2</text>
<text x="52.8" y="172.9" transform="rotate(-90 52.8 172.9)">P1.3</text>
<text x="58.5" y="172.9" transform="rotate(-90 58.5 172.9)">P2.1</text>
<text x="65.5" y="172.9" transform="rotate(-90 65.5 172.9)">P2.2</text>
<text x="72.6" y="172.9" transform="rotate(-90 72.6 172.9)">P2.3</text>
<text x="149.3" y="172.6">P2.7</text>
</g>
</svg>
